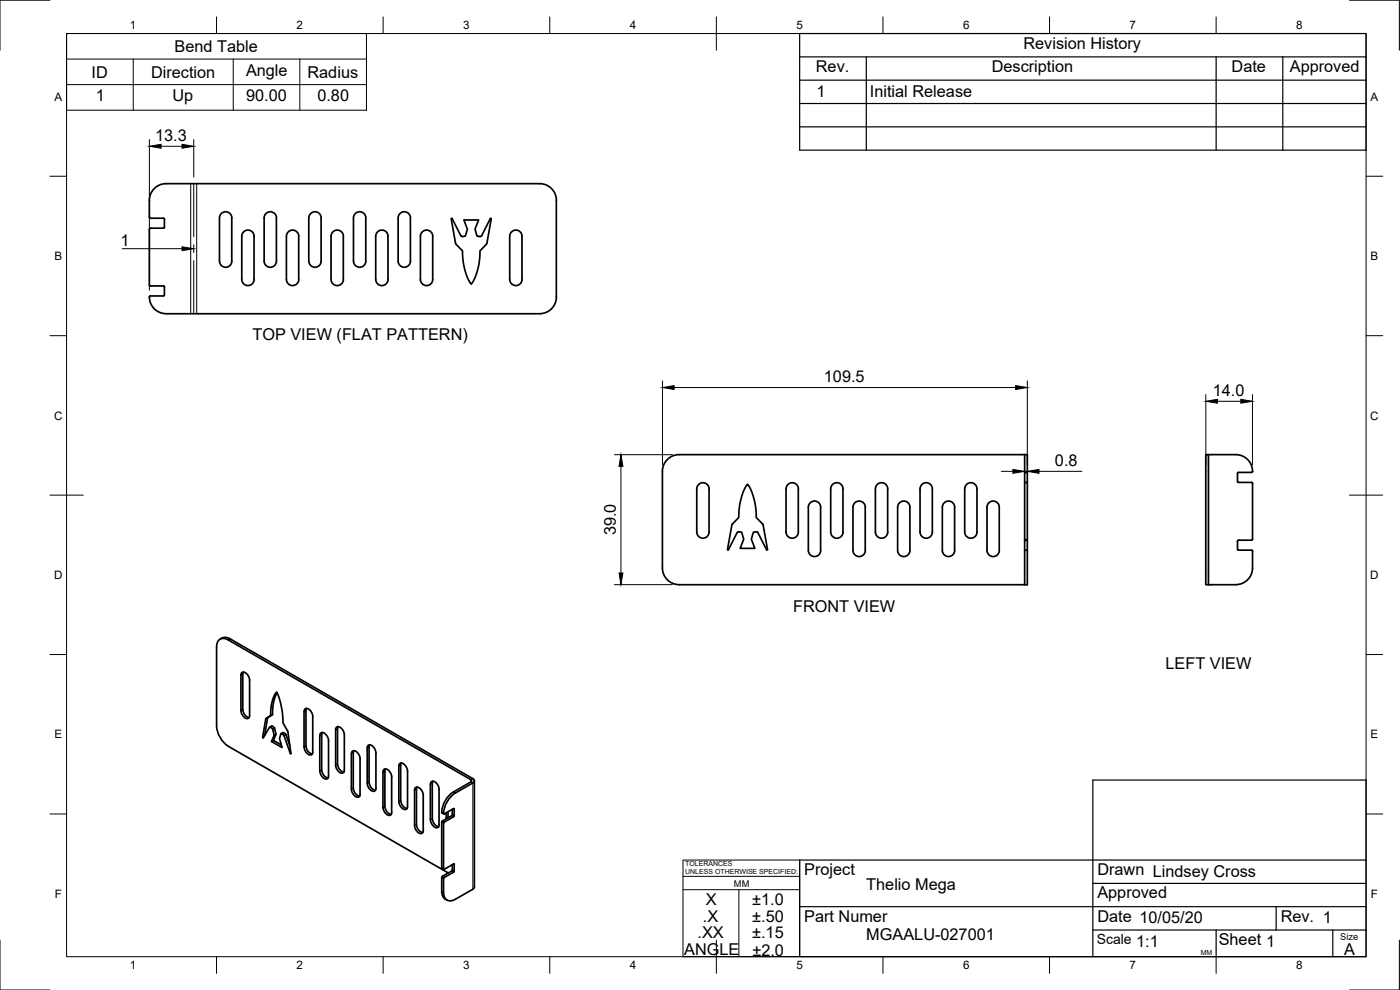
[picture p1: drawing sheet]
<svg xmlns="http://www.w3.org/2000/svg" width="420mm" height="297mm" viewBox="0 0 420 297" stroke-linecap="round" stroke-linejoin="round" font-family="sans-serif">
<!-- layer: Visible -->
<g fill="none" stroke="#000" stroke-width=".51">
<path d="M45.1 65.5h3.9M45.1 68.5l-.3 .3v16.7M49.1 65.5l.3 .3M49.3 65.8v2.4M49.4 68.2l-.3 .3h-4M65.9 65.4v12.9a1.85 1.85 0 0 0 1.8 1.9 1.85 1.85 0 0 0 1.9-1.9v-12.9M65.9 65.4a1.85 1.85 0 0 1 1.8-1.9 1.85 1.85 0 0 1 1.9 1.9M79.3 65.4a1.85 1.85 0 0 1 1.8-1.9 1.85 1.85 0 0 1 1.9 1.9M79.3 65.4v12.9a1.85 1.85 0 0 0 1.8 1.9 1.85 1.85 0 0 0 1.9-1.9v-12.9M92.7 65.4v12.9a1.85 1.85 0 0 0 1.8 1.9 1.85 1.85 0 0 0 1.9-1.9M92.7 65.4a1.85 1.85 0 0 1 1.8-1.9 1.85 1.85 0 0 1 1.9 1.9M96.4 65.4v12.9"/>
<path d="M103 70.9v12.9M103.1 70.9a1.85 1.85 0 0 0-1.9-1.9 1.85 1.85 0 0 0-1.8 1.9v12.9M106.1 65.4a1.85 1.85 0 0 1 1.8-1.9 1.85 1.85 0 0 1 1.9 1.9M106.1 65.4v12.9a1.85 1.85 0 0 0 1.8 1.9 1.85 1.85 0 0 0 1.9-1.9v-12.9M119.5 65.4v12.9a1.85 1.85 0 0 0 1.8 1.9 1.85 1.85 0 0 0 1.9-1.9v-12.9M119.5 65.4a1.85 1.85 0 0 1 1.8-1.9 1.85 1.85 0 0 1 1.9 1.9M138.3 70.7l-2.8-5.2 1.2 7.6 2.1 2.2 .1 2.3 .6 3.2 .8 2.5 .8 1.6a.33 .33 0 0 0 .4 .3 .33 .33 0 0 0 .3-.4l.9-1.9 .8-2.5 .4-2.4 .1-2.7 2.1-2.2 1.2-7.6-2.8 5.2M138.3 70.7l.3 .3 1.1-.1 .6-2.1-1.1-2.8h4.4l-1 2.8 .6 2.1 .8 .1M144.5 70.7l-.5 .3M167 60.1v29M167 60.1a5 5 0 0 0-5-5h-112.2a5 5 0 0 0-5 5v5l.3 .4M44.8 85.5l.3 .3"/>
<path d="M44.8 89.1h.1M44.8 89.1a5 5 0 0 0 5 5M45.1 85.8h3.9M45.1 88.8h3.9M45.1 88.8l-.3 .3M49.1 85.8l.3 .3-.1 2.4-.2 .3M49.8 94.1h112.2M72.6 83.8a1.85 1.85 0 0 0 1.8 1.9 1.85 1.85 0 0 0 1.9-1.9M72.6 83.8v-12.9a1.85 1.85 0 0 1 1.8-1.9 1.85 1.85 0 0 1 1.9 1.9l-.1 12.9M86 83.8a1.85 1.85 0 0 0 1.8 1.9 1.85 1.85 0 0 0 1.9-1.9M86 83.8v-12.9a1.85 1.85 0 0 1 1.8-1.9 1.85 1.85 0 0 1 1.9 1.9l-.1 12.9M99.4 83.8a1.85 1.85 0 0 0 1.8 1.9 1.85 1.85 0 0 0 1.9-1.9"/>
<path d="M112.8 83.8v-12.9a1.85 1.85 0 0 1 1.8-1.9 1.85 1.85 0 0 1 1.9 1.9l-.1 12.9M112.8 83.8a1.85 1.85 0 0 0 1.8 1.9 1.85 1.85 0 0 0 1.9-1.9M126.2 83.8v-12.9a1.85 1.85 0 0 1 1.8-1.9 1.85 1.85 0 0 1 1.9 1.9v12.9M126.2 83.8a1.85 1.85 0 0 0 1.8 1.9 1.85 1.85 0 0 0 1.9-1.9M153 83.8v-12.9a1.85 1.85 0 0 1 1.8-1.9 1.85 1.85 0 0 1 1.9 1.9v12.9M153 83.8a1.85 1.85 0 0 0 1.8 1.9 1.85 1.85 0 0 0 1.9-1.9M167 89.1a5 5 0 0 1-5 5M307.5 136.4h.8v25.7M307.5 136.4v5.3M307.5 136.4h-103.7a5 5 0 0 0-5 5v29a5 5 0 0 0 5 5h103.7M361.9 136.4h.8v39h-.8zM362.7 136.4h8.2a5 5 0 0 1 5 5"/>
<path d="M209.6 145.4a1.85 1.85 0 0 1 2.1-.4 1.85 1.85 0 0 1 1.1 1.7v12.9a1.85 1.85 0 0 1-1.8 1.9 1.85 1.85 0 0 1-1.9-1.9v-12.9zM221.2 159.8l-2.6 5.2M221.7 159.6l.9 .1 .6 2.1-1.1 2.7h4.4l-1-2.7 .6-2.1 .8-.1M221.7 159.5l-.5 .3M226.9 159.5l.6 .3 2.6 5.2M228.9 157.2l-2-1.9v-2.4l-.6-3-.6-2.1-1.1-2.1a.33 .33 0 0 0-.4-.4 .33 .33 0 0 0-.2 .5l-1 1.8-.7 2.6-.5 2.3-.1 2.8-2.1 2.3-1.3 7.3h.3M228.9 157.2l1.4 7.7h-.2M239.6 146.7v12.9M239.6 146.7a1.85 1.85 0 0 0-1.9-1.9 1.85 1.85 0 0 0-1.8 1.9v12.9a1.85 1.85 0 0 0 1.9 1.9 1.85 1.85 0 0 0 1.8-1.9M242.6 152.2a1.85 1.85 0 0 1 1.8-1.9 1.85 1.85 0 0 1 1.9 1.9M242.6 152.2v12.9a1.85 1.85 0 0 0 1.8 1.9 1.85 1.85 0 0 0 1.9-1.9M246.3 152.2v12.9"/>
<path d="M249.8 145.4a1.85 1.85 0 0 1 2.1-.4 1.85 1.85 0 0 1 1.1 1.7v12.9a1.85 1.85 0 0 1-1.8 1.9 1.85 1.85 0 0 1-1.9-1.9v-12.9zM256 152.2a1.85 1.85 0 0 1 1.8-1.9 1.85 1.85 0 0 1 1.9 1.9M256 152.2v12.9a1.85 1.85 0 0 0 1.8 1.9 1.85 1.85 0 0 0 1.9-1.9v-12.9M263.3 145.4a1.84 1.84 0 0 1 2-.4 1.84 1.84 0 0 1 1.1 1.7v12.9a1.85 1.85 0 0 1-1.8 1.9 1.85 1.85 0 0 1-1.9-1.9v-12.9zM269.4 152.2v12.9a1.85 1.85 0 0 0 1.8 1.9 1.85 1.85 0 0 0 1.9-1.9v-12.9M269.4 152.2a1.85 1.85 0 0 1 1.8-1.9 1.85 1.85 0 0 1 1.9 1.9M279.8 146.7v12.9M279.8 146.7a1.85 1.85 0 0 0-1.8-1.9 1.85 1.85 0 0 0-1.9 1.9v12.9a1.85 1.85 0 0 0 1.9 1.9 1.85 1.85 0 0 0 1.8-1.9M282.8 152.2a1.85 1.85 0 0 1 1.9-1.9 1.85 1.85 0 0 1 1.8 1.9M282.8 152.2v12.9a1.85 1.85 0 0 0 1.9 1.9 1.85 1.85 0 0 0 1.8-1.9M286.5 152.2v12.9M290.1 145.4a1.85 1.85 0 0 1 2-.4 1.85 1.85 0 0 1 1.1 1.7v12.9a1.85 1.85 0 0 1-1.8 1.9 1.85 1.85 0 0 1-1.9-1.9v-12.9z"/>
<path d="M296.2 152.2a1.85 1.85 0 0 1 1.9-1.9 1.85 1.85 0 0 1 1.8 1.9M296.2 152.2v12.9a1.85 1.85 0 0 0 1.9 1.9 1.85 1.85 0 0 0 1.8-1.9v-12.9M308.3 144.7h-.8v17.4h.8v13.3h-.8M308.3 141.7h-.8v3M375.9 141.4h.1M375.9 141.4l-.3 .3h-3.9l-.3 .4 .1 2.6 4.4 .2v16.9l-.3 .3h-4.1l-.1 2.7 .3 .3 4.2 .1v5.2a5 5 0 0 1-5 5h-8.2M307.5 162.1v13.3M307.5 165.1h.8M66 191.8a2.49 2.49 0 0 1 3.1-.1l72.8 41.9M68.5 192l72.8 41.9 .3 .3-.3 .4M68.5 192a2.17 2.17 0 0 0-2.5-.2 2.17 2.17 0 0 0-1 2.3v23.7a7.8 7.8 0 0 0 3.6 6.1M72.3 213.2a2.41 2.41 0 0 0 2.1 2.4l.4-.5 .1-.4v-10.6a2.41 2.41 0 0 0-2.1-2.4l-.4 .4-.1 .5v10.6"/>
<path d="M73 201.6l-.1 .7v10.6a2.62 2.62 0 0 0 1.9 2.4M79.9 215.5l-1 5.9 2.1-3.2 .8 .5 .6-.3M80.9 218.2l.7-.4 .8 .6 .4 1.9-.7 1.9 2.3 1.3M81.2 214.7l-1.3 .9M81.8 214.4l-.6 .3 .2-2.9 .6-2.3 .7-1.5a.34 .34 0 0 1 .4-.3 .34 .34 0 0 1 .2 .5l1.2 4.2 .4 4.5 1.5 2.5 .9 6.7-2-5.3M81.8 218.7l.5 2 .5-.4M83.2 207.8l-1.1 3-.3 3.6-1.5 1.1-.9 5.2M91.3 213.5a.88 .88 0 0 1 .6-1 .88 .88 0 0 1 1 .5l.9 1.6 .1 11a.88 .88 0 0 1-.6 .9 .88 .88 0 0 1-1.1-.4l-.8-1.1-.1-.9-.1-10.6M92 212.6l-.2 11.2M96.2 220a1.92 1.92 0 0 1 2.4 1.8v11a.88 .88 0 0 1-.6 1 .88 .88 0 0 1-1.1-.5l-.7-1.1-.2-.9v-10.6zM96.7 219.8l-.2 11.2M100.7 219a.88 .88 0 0 1 .6-1 .88 .88 0 0 1 1.1 .4l.8 1.2 .1 .9"/>
<path d="M100.7 219v10.6M101.4 218l-.1 11.2a2.62 2.62 0 0 0 1.9 2.5M68.5 223.9l66 38M81.5 222.5l3.1 1.8-.7-2.7 .4-1.5 .6-.3 .8 .5 1.3 3.4M82.3 220.7l-.8 1.8 .6-.3M84.3 220.1l.8 .3 .2 .4M91.8 223.8a2.62 2.62 0 0 0 1.9 2.4M96.6 231a2.62 2.62 0 0 0 1.9 2.4M103.3 220.5v10.6a.88 .88 0 0 1-.6 .9 .88 .88 0 0 1-1-.4l-.8-1.2-.2-.8M105.5 226.2v10.6a2.41 2.41 0 0 0 2 2.4l.5-.5 .1-.4M105.5 226.2a.88 .88 0 0 1 .6-1 .88 .88 0 0 1 1 .5l.8 1.1 .2 .9M106 236.4a2.62 2.62 0 0 0 1.9 2.5"/>
<path d="M106.2 225.2l-.2 11.3M108.1 227.7v10.6M110.5 223.7a1.92 1.92 0 0 1 2.3 1.8v11a.88 .88 0 0 1-.6 .9 .88 .88 0 0 1-1-.4l-.8-1.1-.2-.9v-10.6zM110.8 224.1v10.6M110.8 234.7a2.62 2.62 0 0 0 1.9 2.4M110.9 223.5l-.1 .6M114.9 231.7v10.5M114.9 231.6a.88 .88 0 0 1 .7-.9 .88 .88 0 0 1 1 .4l.8 1.2 .2 .8-.1 10.6M115.5 231.3v10.6M115.6 230.7l-.1 .6M119.9 229.1a1.92 1.92 0 0 1 2.4 1.9v11a.88 .88 0 0 1-.6 .9 .88 .88 0 0 1-1-.4l-.8-1.2-.2-.8v-10.6zM120.2 229.6l.1 10.5a2.62 2.62 0 0 0 1.9 2.5"/>
<path d="M120.4 228.9l-.1 .6M124.7 236.3a1.92 1.92 0 0 1 2.3 1.9v11a.88 .88 0 0 1-.6 .9 .88 .88 0 0 1-1-.4l-.8-1.2-.2-.8v-10.6zM125.1 236.1l-.1 11.3a2.62 2.62 0 0 0 1.9 2.4M129.2 235.3v10.6M129.2 235.3a.88 .88 0 0 1 .6-.9 .88 .88 0 0 1 1 .4l.8 1.2 .2 .8M129.9 234.4l-.2 .6v10.6a2.62 2.62 0 0 0 1.9 2.4M131.8 236.8v10.6M136.7 237.9a7.8 7.8 0 0 0-3.6 6.2M141.3 234.6l-5.2 3a7.8 7.8 0 0 0-3.5 6.1M141.9 233.6a.69 .69 0 0 1 .5 .6 .69 .69 0 0 1-.5 .7l-5.2 3M142.4 234.3v31.8l-.5 .7-5.2 3a2.16 2.16 0 0 1-2.5 .3 2.16 2.16 0 0 1-1.1-2.3v-4.3l3.1-1.9 .1-2.2M114.9 242.2a2.41 2.41 0 0 0 2.1 2.4l.5-.4 .1-.5"/>
<path d="M115.5 241.9a2.62 2.62 0 0 0 1.9 2.4M129.2 245.9a2.41 2.41 0 0 0 2.1 2.4l.4-.4 .1-.5M132.6 243.7v.1M132.6 243.7l.6 .5M133.1 244.1h.1M133.1 244.1l.2 .1 3-1.6v2.1M133.3 246.7l-.2 .3v13.7M133.9 243.9v1.8M134.5 243.6v1.8M135.5 244.8l-2.7 1.5-.2 .4v13.7l.6 .4M135.7 242.8l.1 1.6-.3 .3M135.7 259.4v1.6"/>
<path d="M136.3 259.3l-.2-.1-2.8 1.6-.2-.1M136.3 244.7l-.2 .4-2.8 1.6M132.6 263.3v4.8a2.38 2.38 0 0 0 1.6 2M132.8 262.9l-.2 .4M135.5 261.4l-2.7 1.5M135.8 261l-.3 .4"/>
</g>
<!-- layer: Center Lines -->
<path d="M58.1 55.1v15.9M58.1 73.4v2.4M58.1 78.2v15.9" fill="none" stroke="#000" stroke-width=".3"/>
<!-- layer: Visible Narrow -->
<g fill="none" stroke="#000" stroke-width=".3">
<path d="M57.2 55.1v39M59 55.1v39M69.1 191.7l-.6 .3M72.9 202.3l-.6 .3M72.9 212.9l-.6 .3M80.3 215.5l-.6 .3M80.4 215.2l-.5 .4M81.8 217.9l-.6 .4M91.8 213.2l-.6 .3M101.3 218.6l-.6 .4M79.3 220.9l-.5 .3M85.5 220l-.6 .4"/>
<path d="M85.8 220.5l-.5 .3M87.3 226h-.2M91.8 223.8l-.6 .3M96.5 231l-.5 .3M96.5 220.4l-.5 .3M101.3 229.2l-.6 .4M106 225.9l-.5 .3M106 236.5l-.5 .3M110.8 224.1l-.6 .3M110.8 234.7l-.6 .3M115.5 231.3l-.6 .4M120.2 229.6l-.5 .3"/>
<path d="M125 236.8l-.6 .3M129.7 235l-.5 .3M136.1 237.6l.6 .3M141.9 233.6l-.6 .3v.7l.6 .3v31.9M115.5 241.9l-.6 .3M120.2 240.1l-.5 .4M125 247.4l-.6 .3M129.7 245.6l-.5 .3M132.6 246.7l.5 .3M132.6 243.7l.5 .4M132.8 246.3l.5 .4M135.5 244.8l.6 .3"/>
<path d="M135.7 244.4l.6 .3M136.1 259.2l.2 .2M136.1 242.6l.2 .1M132.6 260.4l.5 .3M132.6 263.3l.5 .3M132.6 267.4l.5 .4M132.8 262.9l.5 .4M135.5 261.4l.6 .3M135.7 261l.6 .3"/>
</g>
<!-- layer: Border -->
<g fill="none" stroke="#000" stroke-width=".3">
<path d="M15 .1h-15v15M20 10.1h390v276.9h-390zM65 5.1v5M115 5.1v5M165 5.1v5M215 5.1v10M265 5.1v5M315 5.1v5M365 5.1v5M405 .1h15v15M15 52.9h5M410 52.9h5"/>
<path d="M15 100.7h5M410 100.7h5M15 148.6h10M405 148.6h10M15 196.4h5M410 196.4h5M15 244.2h5M410 244.2h5M0 282.1v14.9h15M65 287v5M115 287v5M165 287v5"/>
<path d="M215 282.1v9.9M265 287v5M315 287v5M365 287v5M420 282.1v14.9h-15"/>
</g>
<!-- layer: TitleBlock -->
<g fill="none" stroke="#000" stroke-width=".36">
<path d="M240 10.1h170v34.9h-170zM240 17.1h170M260 17.1v27.9M365 17.1v27.9M385 17.1v27.9M240 38.1h170M240 31.1h170M240 24.1h170M410 258h-170v29h170v-53h-82v53M240 272h170M328 279h82M328 265.1h82"/>
<path d="M365 279v8M383 272v7M400 279v8"/>
</g>
<path d="M205 258h35v29h-35zM205 262.9h35M205 266.9h35M221.7 266.9v20" fill="none" stroke="#000" stroke-width=".3"/>
<!-- layer: BOM -->
<path d="M20 10.1h90v23h-90zM20 17.7h90M40 17.7v15.4M70 17.7v15.4M90 17.7v15.4M20 25.4h90M36.7 74.6h17.9" fill="none" stroke="#000" stroke-width=".3"/>
<path d="M54.6 74l3.5 .6-3.5 .6z" fill="#000" stroke="#000" stroke-width=".3"/>
<!-- layer: Dimensions -->
<g fill="none" stroke="#000" stroke-width=".3">
<path d="M44.8 41.9v45.2M48.3 43.9h6.3M58.1 41.9v11.2M198.8 114.3v25.1M202.3 116.3h102.5M308.3 114.3v25.1M361.9 118.4v21M375.9 118.4v21M184.4 136.4h17.4M186.4 139.9v32M365.4 120.4h7M300.5 141.4h3.5"/>
<path d="M307.5 141.4h.8M311.8 141.4h12.9M184.4 175.4h17.4"/>
</g>
<path d="M44.8 43.9l3.5-.6v1.2zM54.6 43.3l3.5 .6-3.5 .6zM198.8 116.3l3.5-.6v1.2zM304.8 115.7l3.5 .6-3.5 .6zM361.9 120.4l3.5-.6v1.2zM372.4 119.8l3.5 .6-3.5 .6zM186.4 136.4l.5 3.5h-1.1zM304 140.9l3.5 .5-3.5 .6zM308.3 141.4l3.5-.5v1.1zM185.8 171.9h1.1l-.5 3.5z" fill="#000" stroke="#000" stroke-width=".3"/>
<g font-size="4.9">
<text x="52.4" y="15.6">Bend Table</text>
<text x="307.1" y="14.6">Revision History</text>
<text x="27.5" y="23.3">ID</text>
<text x="45.3" y="23.3">Direction</text>
<text x="73.8" y="22.8">Angle</text>
<text x="92.3" y="23.3">Radius</text>
<text x="244.9" y="21.6">Rev.</text>
<text x="297.6" y="21.6">Description</text>
<text x="369.6" y="21.6">Date</text>
<text x="387.1" y="21.6">Approved</text>
<text x="245" y="29.1">1</text>
<text x="261.1" y="29.1">Initial Release</text>
<text x="28.8" y="30.4">1</text>
<text x="51.8" y="30.4">Up</text>
<text x="73.9" y="30.4">90.00</text>
<text x="95.2" y="30.4">0.80</text>
<text x="46.6" y="42.3">13.3</text>
<text x="36.1" y="73.9">1</text>
<text x="75.8" y="101.9">TOP VIEW (FLAT PATTERN)</text>
<text x="247.3" y="114.7">109.5</text>
<text x="364" y="118.8">14.0</text>
<text x="316.6" y="139.9">0.8</text>
<text x="184.8" y="160.7" transform="rotate(-90 184.8 160.7)">39.0</text>
<text x="238" y="183.6">FRONT VIEW</text>
<text x="349.8" y="200.6">LEFT VIEW</text>
<text x="241.3" y="262.6">Project</text>
<text x="329.3" y="262.6">Drawn Lindsey Cross</text>
<text x="260" y="267">Thelio Mega</text>
<text x="329.3" y="269.5">Approved</text>
<text x="211.9" y="271.6">X</text>
<text x="225.8" y="271.6">±1.0</text>
<text x="209.3" y="281.5">.XX</text>
<text x="211" y="276.5">.X</text>
<text x="225.7" y="281.6">±.15</text>
<text x="225.8" y="276.6">±.50</text>
<text x="241.3" y="276.5">Part Numer</text>
<text x="329.3" y="276.5">Date 10/05/20</text>
<text x="384.3" y="276.5">Rev. 1</text>
<text x="205.3" y="286.6">ANGLE</text>
<text x="225.8" y="286.7">±2.0</text>
<text x="260" y="282.1">MGAALU-027001</text>
<text x="341" y="284">1:1</text>
<text x="365.8" y="283.6">Sheet 1</text>
<text x="403.4" y="286.5">A</text>
</g>
<text font-size="4.2" x="329.1" y="283.1">Scale</text>
<g font-size="3.5">
<text x="39" y="8.8">1</text>
<text x="89" y="8.8">2</text>
<text x="139" y="8.8">3</text>
<text x="189" y="8.8">4</text>
<text x="239" y="8.8">5</text>
<text x="289" y="8.8">6</text>
<text x="339" y="8.8">7</text>
<text x="389" y="8.8">8</text>
<text x="16.3" y="30.2">A</text>
<text x="411.3" y="30.2">A</text>
<text x="16.3" y="78">B</text>
<text x="411.3" y="78">B</text>
<text x="16.2" y="125.9">C</text>
<text x="411.2" y="125.9">C</text>
<text x="16.2" y="173.7">D</text>
<text x="411.2" y="173.7">D</text>
<text x="16.3" y="221.6">E</text>
<text x="411.3" y="221.6">E</text>
<text x="16.4" y="269.4">F</text>
<text x="411.4" y="269.4">F</text>
<text x="39" y="290.8">1</text>
<text x="89" y="290.8">2</text>
<text x="139" y="290.8">3</text>
<text x="189" y="290.8">4</text>
<text x="239" y="290.8">5</text>
<text x="289" y="290.8">6</text>
<text x="339" y="290.8">7</text>
<text x="389" y="290.8">8</text>
</g>
<g font-size="2.8">
<text x="220.3" y="266.1">MM</text>
<text x="402.3" y="282.1">Size</text>
</g>
<g font-size="2.1">
<text x="205.6" y="259.8">TOLERANCES</text>
<text x="205.6" y="262.3">UNLESS OTHERWISE SPECIFIED:</text>
<text x="360.4" y="286.5">MM</text>
</g>
</svg>
